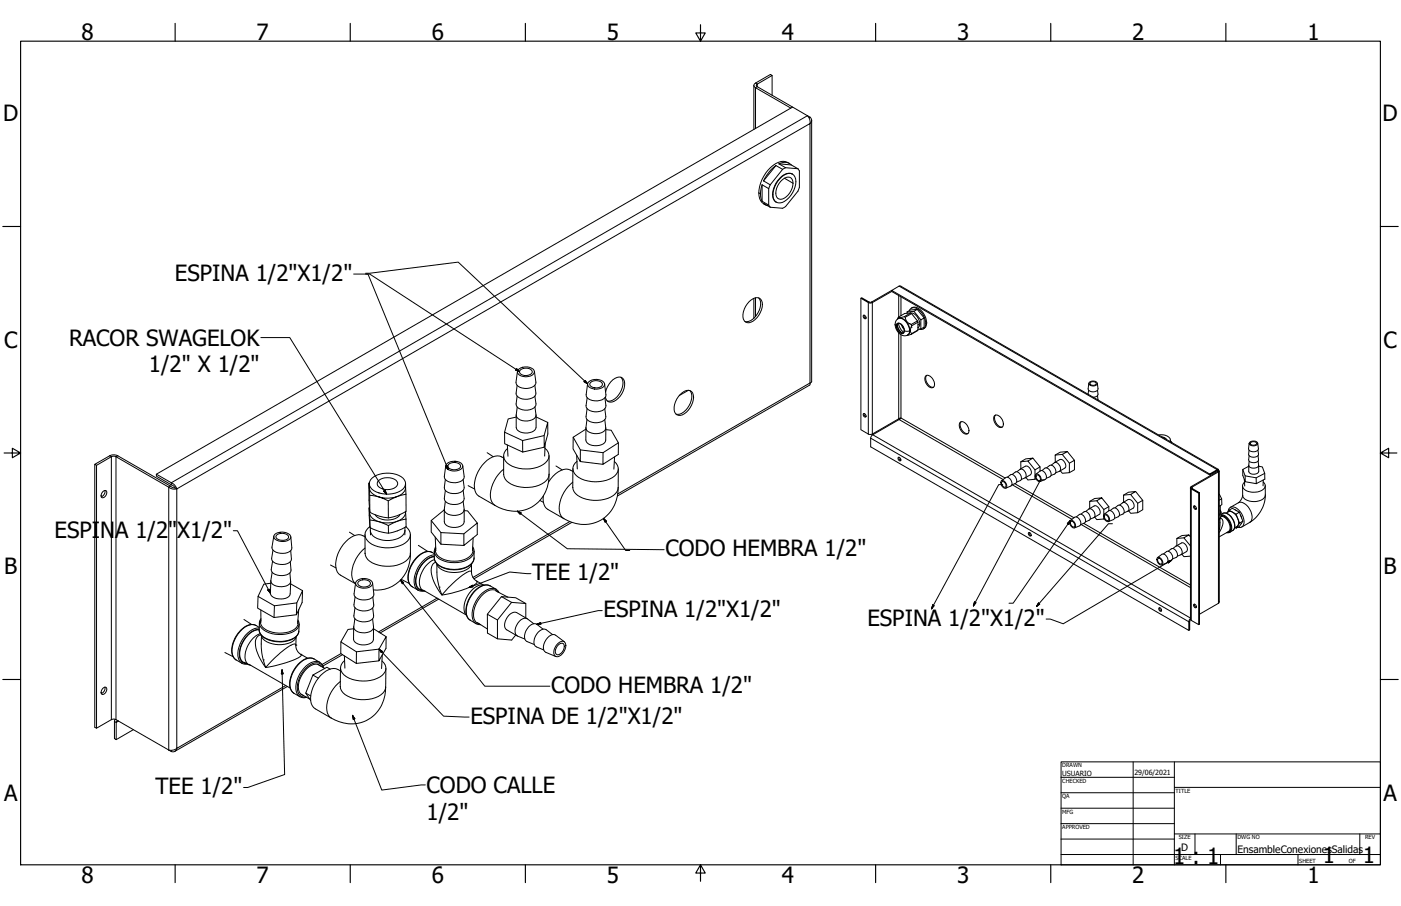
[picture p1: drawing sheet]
<svg xmlns="http://www.w3.org/2000/svg" width="864mm" height="559mm" viewBox="0 0 864 559" stroke-linecap="round" stroke-linejoin="round" font-family="sans-serif">
<!-- layer: Visible (ANSI) -->
<g fill="none" stroke="#000" stroke-width=".62">
<path d="M489 113a11 11 0 0 1-8 10 3 3 0 0 1-3-4M462 186l1-1a4 4 0 0 1 5-1 4 4 0 0 1 2 5 11 11 0 0 1-9 10 5 5 0 0 1-3-7l2-3zM468 184a11 11 0 0 1-5 14h-4M532 194a1.1 1.1 0 0 1 2 1 1.1 1.1 0 0 1-1 2l-1-2zM533 194v2h1M319 229l-1 7a7 7 0 0 0 10 3 3 3 0 0 0 2-3l-1-7M319 228a6 6 0 0 1 10 1 6 6 0 0 1-9 2 2.2 2.2 0 0 1-1-3zM321 228a5 5 0 0 1 7 1 5 5 0 0 1-8 0zM330 238v4a6 6 0 0 1-8 4h-1a3 3 0 0 1-3-3l1-5M362 237l-1 6a6 6 0 0 0 9 4h1a3 3 0 0 0 3-3l-1-7M363 235a7 7 0 0 1 10 2 4 4 0 0 1-5 3h-3a2.5 2.5 0 0 1-2-2 2.5 2.5 0 0 1 0-3zM364 236a5 5 0 0 1 7 1 4 4 0 0 1-7 0z"/>
<path d="M383 233a11 11 0 0 1-5 14h-4M570 232a4 4 0 0 1 6 3 2.3 2.3 0 0 1-1 4 2.3 2.3 0 0 1-3-1 5 5 0 0 1-2-6zM571 232a5 5 0 0 0 4 7M671 236v4a3 3 0 0 0 3 2 3 3 0 0 0 3-2l-1-4M671 236a2.8 2.8 0 0 1 5 1 3 3 0 0 1-5-1zM672 236a1.8 1.8 0 0 1 2-1 1.8 1.8 0 0 1 1 2 1.8 1.8 0 0 1-2 1 1.8 1.8 0 0 1-1-2zM318 257l-5 1-2 9 11 5 13-3 3-8v7l-3 8v-7M330 244v5a6 6 0 0 1-9 3 3 3 0 0 1-3-3l1-5M330 251v5a7 7 0 0 1-9 3 3 3 0 0 1-3-3l1-5M330 256v8a7 7 0 0 1-9 3 4 4 0 0 1-3-3v-8M330 257l8 4M362 259l-1 5a6 6 0 0 0 9 3h1a3 3 0 0 0 2-3v-5"/>
<path d="M362 252l-1 5a6 6 0 0 0 10 3 3 3 0 0 0 2-3v-5M362 245l-1 5a7 7 0 0 0 10 3 3 3 0 0 0 3-3l-1-5M373 242a11 11 0 0 1 10-9 7 7 0 0 1 0 10l-3 4a4 4 0 0 1-4 1 4 4 0 0 1-3-3M419 243l2-1a4 4 0 0 1 5-1 4 4 0 0 1 1 6 11 11 0 0 1-9 9 5 5 0 0 1-2-6l1-4zM425 241a11 11 0 0 1-4 13 5 5 0 0 1-4 1M532 255a1.1 1.1 0 0 1 2 1 1.1 1.1 0 0 1-1 1l-1-1zM533 255v1l1 1M554 259l-16 9M613 257a4 4 0 0 1 5 5 2.1 2.1 0 0 1-1 2 2.1 2.1 0 0 1-3-2 5 5 0 0 1-1-5zM614 256a5 5 0 0 0 4 7M671 241v2M677 241v3l-3 1"/>
<path d="M677 244v3M300 279l4 3M311 267v7l11 5M313 274v7M322 272v7l13-3M336 274v7M353 270v7l5 8v-8M361 264v7a7 7 0 0 0 10 3 3 3 0 0 0 2-3v-7M361 265l-8 5 5 7 14 2 9-6-4-8h-4M381 273v7l-9 6v-7M592 260a5 5 0 0 1 5 7 5 5 0 0 1-6-6zM592 260a5 5 0 0 0 5 7"/>
<path d="M658 279l4 5-3 2M714 268a6 6 0 0 1 7 4M716 270l3 1M721 272l1 1M721 271v1M722 273h.1M771 273a2.9 2.9 0 0 1 4 1 2.7 2.7 0 0 1-3 1 2.7 2.7 0 0 1-2-2zM771 273a2 2 0 0 1 2-1 2 2 0 0 1 1 2 2 2 0 0 1-2 1 2 2 0 0 1-1-2zM775 273l1 4a3 3 0 0 1-3 2 3 3 0 0 1-3-2v-4M775 278l1 2a3 3 0 0 1-3 2 3 3 0 0 1-3-2v-2M227 298l1 18M228 298v7l6 2 5 2 6-3a16 16 0 0 1-17-3v-2v-3"/>
<path d="M229 295a15 15 0 0 1 20 1 5 5 0 0 1-4 8 15 15 0 0 1-17-3 4 4 0 0 1 1-6zM233 297a8 8 0 0 1 12 1 6 6 0 0 1-8 4l-2-1a2.8 2.8 0 0 1-2-4zM250 298a7 7 0 0 1-5 8l5-1v-4M275 296l-1 5a6 6 0 0 0 8 3h2a3 3 0 0 0 2-3l-1-5M275 287l-1 7a6 6 0 0 0 8 3h2a3 3 0 0 0 2-3l-1-7M276 286a7 7 0 0 1 9 1 6 6 0 0 1-9 3 2.3 2.3 0 0 1 0-4zM276 287a5 5 0 0 1 8 0 3 3 0 0 1-4 3h-2a2.1 2.1 0 0 1-2-3zM289 300l4 2M343 287l4 3M355 281l1 8M358 285l14 1M379 282l-1 7"/>
<path d="M554 282a1 1 0 0 1 1 1 1 1 0 0 1-1 1zM554 282v1l1 1M617 297a2.7 2.7 0 0 1 3 1 2.7 2.7 0 0 1 0 3 3 3 0 0 1-3-4zM617 297l3-2a3 3 0 0 1 3 1 3 3 0 0 1 0 4l-3 1M618 297a1.9 1.9 0 0 1 2 1 1.9 1.9 0 0 1-1 3 2.6 2.6 0 0 1-1-4zM621 294l2-1a3 3 0 0 1 3 2 3 3 0 0 1 0 3l-2 1M624 293l2-2a3 3 0 0 1 3 2 3 3 0 0 1 0 3l-2 1M629 289a3 3 0 0 1 3 2 3 3 0 0 1 0 4l-2 1M629 289l-2 2M629 289l3-1a4 4 0 0 1 3 5l-3 2M629 285l3-2h5l-3 1 4 6v6h-4l-2-2M634 284l-5 1v4"/>
<path d="M637 283l4 5-3 2M638 293a2.7 2.7 0 0 1 3 1 2.7 2.7 0 0 1 0 3 3 3 0 0 1-3-4zM639 292l2-2a3 3 0 0 1 3 2 3 3 0 0 1 0 4l-3 1M639 295l-1 1M639 293a1.9 1.9 0 0 1 2 1 1.9 1.9 0 0 1-1 2 2.6 2.6 0 0 1-1-3zM641 288v3M642 290l2-1a3 3 0 0 1 3 1 3 3 0 0 1 0 4l-2 1M645 289l2-2a3 3 0 0 1 3 2 3 3 0 0 1 0 3l-2 1M650 285a3 3 0 0 1 3 6l-2 1M650 285l-2 2M650 285l3-2a4 4 0 0 1 3 6l-3 2M650 281l4-2h4l-3 1 4 6v6h-4l-1-2"/>
<path d="M655 280l-5 1v4M662 284v6l-3 2M766 290v3l2 4M767 296v4M768 293v4l6 1M770 288l-4 2 2 3 6 2 6-3-2-4h-2M775 281l1 2a3 3 0 0 1-3 2 3 3 0 0 1-3-1v-3M776 284v3a3 3 0 0 1-3 2 3 3 0 0 1-3-2v-3M776 287v4a4 4 0 0 1-6 0v-4M779 296v4M780 292v4l-6 2v-3M63 303h2a2.5 2.5 0 0 1 1 3 2.5 2.5 0 0 1-3 1l-1-2z"/>
<path d="M65 303l-1 2-2 1M228 313v9a4 4 0 0 0 3 5 18 18 0 0 0 19-2v-5M228 313v8M228 313h.1M228 315a7 7 0 0 0 8 7 13 13 0 0 0 14-5v-1v4M228 305v11M228 316l6 2 5 1M239 309v10M247 317a11 11 0 0 1-16 0M250 305v10l-5 3-6 1M275 309l-1 5a6 6 0 0 0 8 4l2-1a3 3 0 0 0 2-3l-1-5M275 303l-1 4a6 6 0 0 0 8 4h2a3 3 0 0 0 2-4l-1-4"/>
<path d="M286 314v8a7 7 0 0 1-10 3l-2-2v-9l-8 7 6 7 14 1 8-6v7l-8 6v-7M286 315h2l6 8M333 309l2 1M663 319l2-2a3 3 0 0 1 4 2 3 3 0 0 1-1 4l-2 1M666 317l2-1a3 3 0 0 1 3 1 3 3 0 0 1 0 4l-2 1M669 315l2-1a3 3 0 0 1 3 2 3 3 0 0 1 0 3l-2 1M671 314l3-2a4 4 0 0 1 4 5l-4 2M675 319l1 1h4M676 309h-4v5M679 307l5 5-4 2-4-5 3-2h-4l-3 2M680 314v4M680 319v1"/>
<path d="M681 317a2.8 2.8 0 0 1 2 2 2.8 2.8 0 0 1 0 3 3 3 0 0 1-2-5zM681 317l2-2a3 3 0 0 1 3 5l-3 2M681 320h-1M681 318a1.9 1.9 0 0 1 2 1 1.9 1.9 0 0 1 0 2 2.5 2.5 0 0 1-2-3zM684 312v3M684 315l2-2a3 3 0 0 1 3 2 3 3 0 0 1 0 4l-2 1M687 313l2-1a3 3 0 0 1 3 1 3 3 0 0 1 0 4l-2 1M690 312l2-2a3 3 0 0 1 3 2 3 3 0 0 1 0 3l-2 1M692 310l3-2a4 4 0 0 1 3 5l-3 2M693 305l3-1 4-1-3 2 4 5v6l-4 1-1-2M697 305h-4v5M700 303l4 6-3 1"/>
<path d="M704 309v5l-3 2M736 312a1.1 1.1 0 0 1 1 1 1.1 1.1 0 0 1 0 1l-1-1zM736 312v1l1 1M752 305l1 3h-1M752 320v1M752 312v4M753 308v3l-1 1M756 316a5 5 0 0 1 7 4 4 4 0 0 1-2 6M758 315l-1 1M762 317l2 6 2-2M764 316l-2 1-4-2 2-2 4 3 2 5-2 4-2 1 2-3M168 339l-1 5a6 6 0 0 0 9 4h1a3 3 0 0 0 3-3l-1-5"/>
<path d="M169 331l-1 7a6 6 0 0 0 8 3h1a3 3 0 0 0 3-3l-1-7M169 330a7 7 0 0 1 10 1 4 4 0 0 1-4 3h-3a2.6 2.6 0 0 1-3-2 2.6 2.6 0 0 1 0-2zM170 330a5 5 0 0 1 8 1 5 5 0 0 1-8 0zM215 328l4 2M228 321l6 1 5 2M228 321v4M228 326a7 7 0 0 0 8 7 13 13 0 0 0 13-5l1-1M228 327v3M239 324v5M250 327v3M250 325v2M250 320l-5 2-6 2"/>
<path d="M258 336l6 4M266 321v7l6 8M268 331l1 9M272 328v8h14M292 332l-1 8M634 329a1 1 0 0 1 1 0 1 1 0 0 1 0 2zM634 328l2 2M660 321a2.7 2.7 0 0 1 2 1 2.7 2.7 0 0 1 0 4 3 3 0 0 1-2-5zM660 321l2-2a3 3 0 0 1 4 2 3 3 0 0 1 0 3l-4 2M660 322a1.9 1.9 0 0 1 2 1 1.9 1.9 0 0 1 0 2 2.6 2.6 0 0 1-2-3zM720 340l2-1a3 3 0 0 1 3 1 3 3 0 0 1 0 4l-2 1M725 337a3 3 0 0 1 3 2 3 3 0 0 1 0 3l-2 1"/>
<path d="M725 337l-2 1M725 337l3-2a4 4 0 0 1 3 5l-3 2M725 332l4-2h4l-3 2 4 5M730 332h-5v5M733 330l1 1M761 325l1 1M167 360h-4l-4 8 10 6 14-2 3-8v8l-3 7v-7M167 358v8a7 7 0 0 0 9 3l3-2v-8M168 353l-1 5a6 6 0 0 0 8 4l2-1a3 3 0 0 0 2-3v-5M168 346l-1 5a6 6 0 0 0 8 4h2a3 3 0 0 0 2-3v-5M204 348l3 2M219 360l-1 6a6 6 0 0 0 9 4l1-1a3 3 0 0 0 2-3v-6"/>
<path d="M220 358a7 7 0 0 1 10 1 5 5 0 0 1-8 3 2.6 2.6 0 0 1-2-1 2.6 2.6 0 0 1 0-3zM221 359a5 5 0 0 1 7 1 4 4 0 0 1-7 0zM247 357l5 3M268 345a15 15 0 0 0-9 18l2 1 1 1M269 348a11 11 0 0 0 13 5l5-1a6 6 0 0 0 4-4M713 344a2.7 2.7 0 0 1 3 1 2.7 2.7 0 0 1 0 3 3 3 0 0 1-3-4zM714 344l2-2a3 3 0 0 1 3 2 3 3 0 0 1 0 3l-3 1M714 345a1.9 1.9 0 0 1 2 1 1.9 1.9 0 0 1-1 2 2.6 2.6 0 0 1-1-3zM717 342l2-2a3 3 0 0 1 3 6h-2M729 342l1 1h4M159 368v7l10 6M161 376v8"/>
<path d="M169 374v7l14-2M179 360l7 4M184 376l-1 9M219 375l-1 5a6 6 0 0 0 8 3h2a3 3 0 0 0 2-3v-5M219 368l-1 5a7 7 0 0 0 10 3 3 3 0 0 0 2-3v-5M259 363l2 1M299 361a12 12 0 0 0-12 10l-1 4a6 6 0 0 0 2 5M306 364l7 4M309 368l9 1 6 3M315 372l-6-4-9 11M715 375a1.1 1.1 0 0 1 1 1 1.1 1.1 0 0 1-1 1l-1-1zM715 375v1l1 1"/>
<path d="M736 373a1 1 0 0 1 1 0 1 1 0 0 1 0 2zM736 373v1l1 1M150 382l5 3M160 391a15 15 0 0 0-8 17l1 2h2M161 392a10 10 0 0 0 11 6 10 10 0 0 0 11-6M210 396v7l10 6M218 387v7a7 7 0 0 0 11 2l1-2v-7M218 388h-3l-5 8 10 6 14-2 4-7v7l-4 8v-8M219 382l-1 5a6 6 0 0 0 8 3h2a3 3 0 0 0 2-3v-5M230 388l8 5M294 384l6 4M307 382l-7-3v11l7 4"/>
<path d="M324 381v-9h-9l-8 10v12l8 1 3-3M325 382l-7-4a7 7 0 0 0-7 9l1 1 7 4M329 385l-4-3a6 6 0 0 0-7 5l-1 2a3 3 0 0 0 2 3l5 2M335 388l-4-3a6 6 0 0 0-7 6l-1 1a3 3 0 0 0 2 4l4 2M341 391l-4-3a6 6 0 0 0-8 7 3 3 0 0 0 2 4l4 2M344 397a2.7 2.7 0 0 1 3-1 2.7 2.7 0 0 1 2 3 6 6 0 0 1-7 6 6 6 0 0 1 2-8zM344 398a2.1 2.1 0 0 1 4 0 5 5 0 0 1-5 6 4 4 0 0 1 1-6zM348 396l-5-4a6 6 0 0 0-8 5v2a3 3 0 0 0 1 3l7 3M139 402l5 3M150 408l3 2M193 416l-5 11 4 2M196 410l4 2"/>
<path d="M198 411a7 7 0 0 0-10 3 13 13 0 0 0-3 14l2 1M204 413l-3-1-8 4 3 2M212 405l1 7M220 402v7l14-1M236 404l-1 8M63 425l2-1a2.5 2.5 0 0 1 1 3 2.5 2.5 0 0 1-3 1l-1-2zM65 424l-1 2-2 2M185 428l6 3M188 427l4 5M104 463l2 1"/>
</g>
<!-- layer: Visible Narrow (ANSI) -->
<g fill="none" stroke="#000" stroke-width=".62">
<path d="M465 53v27M466 51a1.5 1.5 0 0 0-1 2 1.5 1.5 0 0 0 1 1M466 51l9-5 1 1-9 5M466 54l21 13M466 54v25M466 51l1 1M467 52l-1 1h1M467 53l22 13M467 53l-1 1M467 52v1M476 47v12M498 71a6 6 0 0 1 1 5 2.4 2.4 0 0 0 0-4"/>
<path d="M498 71l-9-5-393 226M498 71l1 1M498 71l-392 227M499 72v1M500 74v162h-1v2l-118 68M468 119a7 7 0 0 0 4 7M468 119l1 1M469 120l1 4M470 114l-1 6M470 114l4 2M470 114v10M471 112l4 2"/>
<path d="M474 116v10M475 114l-1 2M478 102l-4 4-3 6M478 102l4 2M478 102l-7 10M480 101l4-1 4 2M480 101l4 2M480 101l8 1M481 110l1-1a5 5 0 0 1 7-2 5 5 0 0 1 1 7 14 14 0 0 1-9 11 5 5 0 0 1-4-7l2-5zM482 104l-7 10M484 110l5 3a3 3 0 0 0-2-4 3 3 0 0 0-5 2l-3 4-1 4M484 103l-2 1"/>
<path d="M484 103l8 1M487 101a9 9 0 0 0-12 2 23 23 0 0 0-7 16M488 102l4 2M489 107a7 7 0 0 0-10 4l-2 6-1 3M492 104l1 1v11l-1 2-9 10h-1h-7M470 124l4 2M473 127l-2-2 4 3M474 126l1 2M476 120a5 5 0 0 0 3 5M476 120h.1M550 180l-12 7M554 176h1l196 113"/>
<path d="M554 176l-4 3 196 113M554 176l196 114M465 184v12M466 184v11M531 184v81l4 3M535 187h3M535 187v81M536 186h1M536 186l-5-2 4 3M536 186l-1 1M537 186l13-7v1l196 113M537 186l1 1"/>
<path d="M538 187v81M553 197l1-1h4a5 5 0 0 0 4 4v1l-1 3M554 200l-1 1M554 197a7 7 0 0 1 7 7M554 197a6 6 0 0 1 7 5v2M554 197l-2 1v2M554 199l1 3 2 3M554 182v14M555 183v12M559 193v-1h4l5 5v6h-2M561 192a4 4 0 0 1 6-1 12 12 0 0 1 4 8M561 193a7 7 0 0 1 6 7"/>
<path d="M561 193h-3l-4 3M561 193h1M561 193l-4 2M562 190a7 7 0 0 1 8 5l1 4M562 193l4 5M562 193l-4 3M563 192l2-1 5 5M565 191h-4l-2 1M566 198v1M566 198l-4 2M566 199v5M566 199l-4 2"/>
<path d="M567 200l-1 2M567 200h-1M568 197l2-1v6l-2 1M571 199a3 3 0 0 1-4 4M571 199v3l-2 1M571 199h.1M552 200v1a1.8 1.8 0 0 1 2-2 1.8 1.8 0 0 1 2 1l1 2a2.3 2.3 0 0 0 1 2 2.3 2.3 0 0 0 3 0M552 200a6 6 0 0 0 7 7M552 201a4 4 0 0 0 5 4l1-1M553 200a4 4 0 0 1 4 1 4 4 0 0 1 0 4 3 3 0 0 1-3-1 3 3 0 0 1-1-3zM553 201a4 4 0 0 0 4 4M553 201l2 4"/>
<path d="M553 201h.1M554 205v53M555 206v52l65 37M556 200l1 3M561 204v1l-2 2M561 204l-1 2-1 1M561 204h.1M561 204l1 2-3 1M566 204l-4 2M424 241l-5 3M554 258h1l-1 1 64 37M554 258l-16 10"/>
<path d="M336 276a6 6 0 0 1-1 11 20 20 0 0 1-23-3 5 5 0 0 1 1-7M535 268h3M537 270l1-2 196 113M537 270l196 113M537 270v6l196 113M58 286v163h1l10-5M59 287v162M68 281h2h3M68 281l-10 5 1 1 10-5M68 281l1 1M69 282h3M69 282v162"/>
<path d="M72 282v162M72 282l32 18M73 281l32 19M73 281l-1 1M105 300l3 1M105 300h-1M106 299l2 2M106 298l1 1 2 3M106 298l-10-6v2l10 5M106 298v1M310 289a21 21 0 0 0-7 19l2 4M310 282a9 9 0 0 0-11 3 18 18 0 0 0-6 19l2 2 10 6"/>
<path d="M310 281v12M338 292a11 11 0 0 1-10 8 18 18 0 0 1-17-5l-1-2M338 292a21 21 0 0 1-10 21 21 21 0 0 1-23-1M338 281v11M353 297a19 19 0 0 0-7 21l2 2M353 291a9 9 0 0 0-12 3l-3 3M353 289v12M356 285a6 6 0 0 0 1 9 20 20 0 0 0 23-2 5 5 0 0 0-1-7M381 289v12M624 299l37 21M626 298l36 21M750 290h1"/>
<path d="M750 290l-4 2v1l4-3M750 290h.1M751 290v1M751 291l-17 9M751 291h.1M751 290h1l-1 1M751 291v81M751 291l-16 9M751 290h.1M752 291v80l-1 1M766 300v5M779 297a3 3 0 0 1 1 4 3 3 0 0 1-4 2 8 8 0 0 1-10-3l1-3"/>
<path d="M780 300v5M104 300l2 2h3M104 300v163M108 301l1 1M335 306v3a6 6 0 0 0 3 5l10 6M353 301a10 10 0 0 0 11 7 16 16 0 0 0 17-6v-1M353 301h.1M381 305l118-69v-160l-390 226v160l67-39M381 301a21 21 0 0 1-11 20 21 21 0 0 1-22-1M734 301v81v1M734 300v1v1M734 300h1"/>
<path d="M734 302v81M735 300v1M735 301l4 3-5-2M735 301l-1 1M739 304v81M739 304v81l-5-2M752 315v2M752 320a4 4 0 0 1 1 5l-1 3M752 315l1 1M753 316l-1 2M753 316v2M753 317a8 8 0 0 1 6 11h-1"/>
<path d="M753 318a7 7 0 0 1 4 10l-5 3M753 318a7 7 0 0 1 5 10h-2M753 318l-1 2M754 317a7 7 0 0 1 7 7v2l-1 1M754 317h-1M757 316a3 3 0 0 1 2-3 3 3 0 0 1 4 1 8 8 0 0 1 3 11h-3M761 314l1 1M763 310a8 8 0 0 1 9 8v2l-2 2M763 310l-5 3M765 318v2M766 305l-1 3-2 2M780 305a8 8 0 0 1-11 4l-2-2-1-2"/>
<path d="M780 305a21 21 0 0 1-10 17M225 331a9 9 0 0 0-12 3 18 18 0 0 0-5 19l2 2 9 5a11 11 0 0 1 0-13l2-4 4-5M225 330v11M228 325a6 6 0 0 0-3 6 6 6 0 0 0 4 5 20 20 0 0 0 23-3 6 6 0 0 0-2-8M253 330v11M268 340a10 10 0 0 0 10 7 14 14 0 0 0 14-6v-1M268 340v4M269 337l-1 3M269 338a7 7 0 0 0 7 8 13 13 0 0 0 15-6v-2M291 337l1 3M292 340v4M351 322l-59 34"/>
<path d="M352 322l-60 35M666 323l68 39M668 323l66 38M752 320v7M758 328l-2 1M760 327l-2 1M765 323h.1M770 322l-5 3M225 341h.1M253 341a11 11 0 0 1-10 8 18 18 0 0 1-17-5l-1-3M253 341a21 21 0 0 1-23 23M266 341a10 10 0 0 0-11 5 14 14 0 0 0-2 15l1 1"/>
<path d="M266 341a10 10 0 0 0-11 6 12 12 0 0 0-1 15M266 341l2 1M268 343a16 16 0 0 0-11 19 4 4 0 0 0 4 2M268 342a16 16 0 0 0-12 20l2 2M268 343a15 15 0 0 0-11 19l3 2M268 344a10 10 0 0 0 10 7 14 14 0 0 0 14-6v-1M268 344a11 11 0 0 0 12 7 11 11 0 0 0 12-7M269 347a6 6 0 0 0-3 9l2 4 4 7a47 47 0 0 0 22-7v-2M269 348a41 41 0 0 0 3 19 47 47 0 0 1 18-15l1 1M291 353a6 6 0 0 0 3 5M291 348v5M294 358l4 3"/>
<path d="M254 362l4 2M258 364l3 1M261 364l26 15M269 369l-36 21M270 370l-36 20M302 361a10 10 0 0 0-11 6 14 14 0 0 0-2 15l1 1M302 361a10 10 0 0 0-12 6 12 12 0 0 0-1 15l1 1M302 361l4 2M306 363a10 10 0 0 0-11 6 14 14 0 0 0-2 15v1M306 363l2 3M307 365a7 7 0 0 0-10 3 15 15 0 0 0-4 15l3 2M751 372l-12 7"/>
<path d="M158 386a10 10 0 0 0-11 5 14 14 0 0 0-2 15l1 1M158 386a10 10 0 0 0-12 6 12 12 0 0 0-1 15h1M158 386l2 1M160 388a16 16 0 0 0-12 19 4 4 0 0 0 4 2M160 387a16 16 0 0 0-13 14v3a6 6 0 0 0 2 5M160 384a10 10 0 0 0 10 7 14 14 0 0 0 14-5v-1M160 384v4a9 9 0 0 0 9 8 14 14 0 0 0 15-5v-2M161 382a6 6 0 0 0 5 7 16 16 0 0 0 17-2l1-4M161 392a5 5 0 0 0-3 6 31 31 0 0 0 6 14 50 50 0 0 0 21-7v-1M161 382l-1 2M161 393a41 41 0 0 0 3 19 49 49 0 0 1 18-15v1M182 398a6 6 0 0 0 3 6"/>
<path d="M182 393v5M184 382v3M184 389a10 10 0 0 1-10 7 14 14 0 0 1-14-6v-2a15 15 0 0 0-12 18 4 4 0 0 0 3 3M184 385v4M290 383l3 2M293 385h3M733 383v5v1v-6M733 383h.1M734 382l-1 1M146 407l3 2M149 409l4 1M153 410l26 14"/>
<path d="M185 404l5 2M194 406a10 10 0 0 0-12 6 14 14 0 0 0-2 15l1 1M194 406a10 10 0 0 0-12 6 12 12 0 0 0-1 15v1M194 406l3 2M197 408a10 10 0 0 0-11 6 14 14 0 0 0-2 15l1 1M197 408l2 2 1 2M199 412a6 6 0 0 0-9-1 16 16 0 0 0-6 17 4 4 0 0 0 5 2M210 414a9 9 0 0 0-12 2 18 18 0 0 0-6 19l2 2 10 6M210 412v11M210 403l-11 7M211 404l-12 7M212 407a6 6 0 0 0 1 10 20 20 0 0 0 24-2 5 5 0 0 0-2-7"/>
<path d="M238 412v12M177 423l-69 40M181 428l4 2M185 430h2h2M210 423a11 11 0 0 0 10 8 18 18 0 0 0 17-5l1-2M210 423v1M210 420a19 19 0 0 0-8 21l2 2M238 424a22 22 0 0 1-11 20 22 22 0 0 1-23-1M69 444h3M71 445v11h1v-10M71 445l1 1M71 444v1"/>
<path d="M72 444l32 19M72 445h1l-1 1zM82 450l-10 6M104 463h3l2-1a2.4 2.4 0 0 1-3 2v-1"/>
</g>
<g fill="#000">
<circle cx="554" cy="196" r=".2"/>
<circle cx="560" cy="200" r=".3"/>
<circle cx="562" cy="202" r=".3"/>
<circle cx="271" cy="362" r=".3"/>
<circle cx="182" cy="398" r=".3"/>
<circle cx="162" cy="407" r=".3"/>
<circle cx="185" cy="404" r=".3"/>
</g>
<!-- layer: Border (ANSI) -->
<g fill="none" stroke="#000" stroke-width=".7">
<path d="M108 14v11M216 14v11M324 14v11M432 15v10l-3-5h6l-3 5M540 14v11M648 14v11M756 14v11M13 25h838v508h-838zM2 140h11M851 140h11M3 279h10l-5-3v6l5-3M851 279l5 3v-6l-5 3h10"/>
<path d="M2 419h11M851 419h11M108 533v11M216 533v11M324 533v11M432 533l3 5h-6l3-5v11M540 533v11M648 533v11M756 533v11"/>
</g>
<!-- layer: Title (ANSI) -->
<g fill="none" stroke="#000" stroke-width=".62">
<path d="M654 470h197v63h-197zM654 479h70M698 470v63M724 470v63M654 489h70M654 498h70M724 486h127M654 508h70M654 518h70M724 514h127M737 514v13M762 514v13"/>
<path d="M838 514v13M654 527h197M752 527v6M800 527v6"/>
</g>
<!-- layer: Symbol (ANSI) -->
<g fill="none" stroke="#000" stroke-width=".62">
<path d="M218 169h9l49 121M225 169h3l92 60M225 169l57-7 80 75M161 208h18l59 97M318 227l2 2-2-1zM360 235h1l1 2zM275 288l1-1v3zM618 299h-2l-42 77M644 296h-3l-41 78M237 303v-1l1 3zM319 315l2 1v1zM319 315l31 23 59 1"/>
<path d="M372 320l2 2h-1zM372 320l14 20h2M144 327h2l21 39M658 323l2-2-1 2zM660 321l-35 51h-3M686 323h-3l-44 51M247 358l2 1-1 1zM247 358l52 65h40M327 354l-13-1-25 9M720 346h2l-2 1zM722 346l-67 39-8-3h-2M165 364l1-1 1 3z"/>
<path d="M289 362l2-1 1 1zM371 377h-2l-38 8M575 373l1 1-2 2zM601 371l1 1-2 2zM640 372l1 1-2 1zM331 385l2-1v1zM174 413v3h-1zM174 413l1 65-22 8h-3M234 400l2 2-1 1zM234 400l39 42h16M217 441l2 2-1 1zM217 441l18 46 27-3"/>
</g>
<g fill="#000" stroke="#000" stroke-width=".62">
<path d="M318 228l2 1zM318 227l2 2-2-1zM360 235l2 2zM360 235h1l1 2zM275 288l1 2zM275 288l1-1v3zM237 303l1 2zM237 303v-1l1 3zM319 315l2 1zM319 315l2 1v1zM372 320l2 2zM372 320l2 2h-1z"/>
<path d="M660 321l-1 2zM658 323l2-2-1 2zM247 358l2 1zM247 358l2 1-1 1zM720 347l2-1zM720 346h2l-2 1zM165 364l2 2zM165 364l1-1 1 3zM289 362l2-1zM289 362l2-1 1 1zM575 373l-1 3zM575 373l1 1-2 2z"/>
<path d="M601 371l-1 3zM601 371l1 1-2 2zM640 372l-1 2zM640 372l1 1-2 1zM331 385l2-1zM331 385l2-1v1zM174 413v3zM174 413v3h-1zM234 400l2 2zM234 400l2 2-1 1zM217 441l2 2zM217 441l2 2-1 1z"/>
</g>
<g font-size="13.8">
<text x="50" y="24">8</text>
<text x="158" y="24">7</text>
<text x="266" y="24">6</text>
<text x="374" y="24">5</text>
<text x="482" y="24">4</text>
<text x="590" y="24">3</text>
<text x="698" y="24">2</text>
<text x="806" y="24">1</text>
<text x="2" y="75">D</text>
<text x="852" y="75">D</text>
<text x="108" y="173">ESPINA 1/2&quot;X1/2&quot;</text>
<text x="3" y="215">C</text>
<text x="43" y="213">RACOR SWAGELOK</text>
<text x="853" y="215">C</text>
<text x="92" y="230">1/2&quot; X 1/2&quot;</text>
<text x="34" y="332">ESPI</text>
<text x="62" y="332">N</text>
<text x="71" y="332">A 1/2&quot;</text>
<text x="109" y="332">X1/2&quot;</text>
<text x="410" y="343">CODO HEMBRA 1/2&quot;</text>
<text x="3" y="354">B</text>
<text x="328" y="358">TEE 1/2&quot;</text>
<text x="853" y="354">B</text>
<text x="372" y="381">ESPINA 1/2&quot;X1/2&quot;</text>
<text x="535" y="386">ESPINA 1/2&quot;X1/2&quot;</text>
<text x="340" y="427">CODO HEMBRA 1/2&quot;</text>
<text x="290" y="446">ESPINA DE 1/2&quot;X1/2&quot;</text>
<text x="96" y="490">TEE 1/2&quot;</text>
<text x="263" y="489">CODO CALLE</text>
<text x="2" y="494">A</text>
<text x="853" y="494">A</text>
<text x="263" y="506">1/2&quot;</text>
<text x="723" y="533">1 : 1</text>
<text x="815" y="533">1</text>
<text x="840" y="533">1</text>
<text x="50" y="544">8</text>
<text x="158" y="544">7</text>
<text x="266" y="544">6</text>
<text x="374" y="544">5</text>
<text x="482" y="544">4</text>
<text x="590" y="544">3</text>
<text x="698" y="544">2</text>
<text x="806" y="544">1</text>
</g>
<g font-size="6.3">
<text x="728" y="525">D</text>
<text x="763" y="526">EnsambleConexionesSalidas</text>
</g>
<g font-size="4.4">
<text x="655" y="479">USUARIO</text>
<text x="699" y="478">29/06/2021</text>
</g>
<g font-size="3.5">
<text x="655" y="473">DRAWN</text>
<text x="655" y="483">CHECKED</text>
<text x="725" y="489">TITLE</text>
<text x="655" y="492">QA</text>
<text x="655" y="502">MFG</text>
<text x="655" y="511">APPROVED</text>
<text x="727" y="518">SIZE</text>
<text x="763" y="518">DWG NO</text>
<text x="841" y="518">REV</text>
<text x="725" y="530">SCALE</text>
<text x="801" y="533">SHEET</text>
<text x="832" y="533">OF</text>
</g>
</svg>
